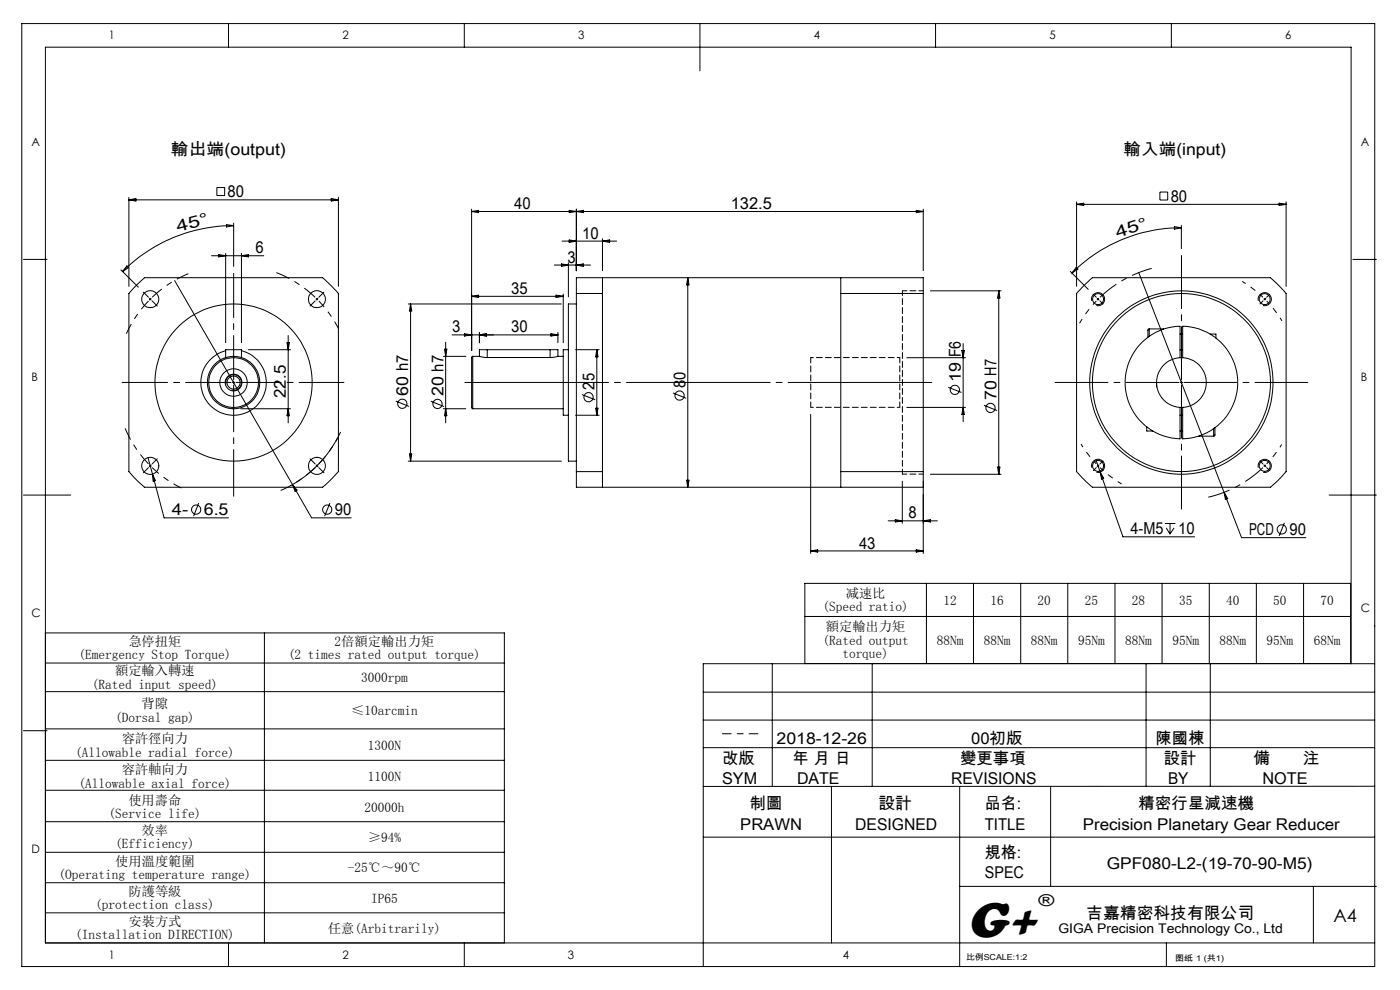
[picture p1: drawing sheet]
<svg xmlns="http://www.w3.org/2000/svg" width="297mm" height="210mm" viewBox="0 0 297 210" stroke-linecap="round" stroke-linejoin="round" font-family="sans-serif">
<g fill="none" stroke="#000" stroke-width=".21">
<path d="M4.6 5h287v200h-287zM48.5 5v5M98.5 5v5M148.5 5v10M198.5 5v5M248.5 5v5M46 39.8h1.7v1.7h-1.7zM5 55h5M25.6 57.2l3.8 3.7M26.9 56.4l.4 .4-1.3 .8zM27.3 41.9v18.8M27.3 42.4h44.5"/>
<path d="M27.3 42.4l1.5-.3v.5zM37 59.5l25.1 43.3M44.9 54.2h11.1M46.4 54l1.5 .2-1.5 .3zM47.9 53.8v18.9M48 47.7l1.6 .2-1.6 .2zM49.6 47.9a33 33 0 0 0-23.6 9.7M49.6 47.3v9.2M51.2 53.8v18.9M51.2 54.2l1.5-.2v.5zM70.3 42.1l1.5 .3-1.5 .2zM71.8 41.9v18.8"/>
<path d="M100 44.9h95.9M100 44.4v30M100 44.9l1.5-.3v.5zM117.6 56.2h7.7M119.1 56l1.5 .2-1.5 .3zM119.2 51.1h11.6M120.6 55.7v7.3M120.8 44.6l1.5 .3-1.5 .2zM120.8 50.9l1.5 .2-1.5 .3zM122.3 44.4v13M122.3 44.9l1.5-.3v.5zM122.3 56.2l1.5-.2v.5z"/>
<path d="M127.8 58.9v3.4M127.8 50.7v6.7M127.8 51.1l1.5-.2v.5zM145.9 58.9v44.5M145.9 58.9l.3 1.5h-.5zM178.4 58.9v3.4M194.4 44.6l1.5 .3-1.5 .2zM195.9 44.4v13M227 57.6l3.9 3.8M228.3 56.7l.4 .4-1.3 .8zM228.4 42.8v17.9M228.4 43.3h44.4"/>
<path d="M228.4 43.3l1.5-.2v.5zM241.6 57.8l18.1 46.6M246.1 40.7h1.6v1.7h-1.6zM249.1 48.1l1.5 .2-1.5 .3zM250.6 48.3a32.8 32.8 0 0 0-23.2 9.6M250.6 47.8v4.9M271.4 43.1l1.4 .2-1.4 .3zM272.8 42.8v17.9M287 55h5M28.5 61l2.2-2.1h37.7l1.3 1.2 2.1 2.2v37.7l-1.2 1.3-2.2 2.1h-37.7l-1.3-1.2-2.1-2.2v-37.7zM31.7 63.3l.2 .2M31.9 63.5l-.2 .2"/>
<path d="M31.9 63.5l.2 .2M32.1 63.3l-.2 .2M47.9 74.4a7 7 0 0 0-4.1 10.7 7 7 0 0 0 11.5 0 7 7 0 0 0-4.1-10.7M47.9 75.8v-1.6h3.3v1.6M52.7 74.2h8.9M60.9 72.7h.5l-.3 1.5zM61.1 71.2v18.5M86.6 64.5h32.5M87.1 64.5v33.3M87.1 64.5l.2 1.5h-.4zM94.1 75.6h4.7M94.3 74.1h.5l-.3 1.5z"/>
<path d="M94.5 72.6v17.1M98.5 70.8l1.5 .2-1.5 .3zM100 62.9l1.5-.3v.5zM100 62.9h19.5M100.3 75.6l-.3 .2v10.7l.3 .2M100.3 75.6v11.1M100.3 75.6h1.4M101.7 70.5v2.2M101.7 71l1.5-.2v.5zM101.7 75.6l1.7 .2M103.4 74.2h-1.7v1.4M103.4 74.2h13.3"/>
<path d="M103.4 75.8h13.3M103.4 74.2v1.6M116.7 74.2h1.7v1.4M116.7 74.2v1.6M116.9 70.8l1.5 .2-1.5 .3zM118 62.6l1.5 .3-1.5 .2zM118.4 70.5v2.2M118.4 71h-22.5M118.4 75.6l-1.7 .2M118.4 75.6h1.1M119.5 62.4v10.3M120.6 74.2h-1.1v13.9h1.1"/>
<path d="M122.1 74.2h5M122.3 62.3v-3.4h73.6v3.4M122.3 64.5h-1.7v33.3h1.7M122.3 62.3v37.7M122.3 62.3h5.5M126.6 74.2v13.9M126.6 74.2l.3 1.5h-.5zM127.8 62.3v37.7M178.4 62.3h17.5M178.4 62.3v37.7M192.4 75.9h12.4M195.9 62.3v37.7"/>
<path d="M197.4 61.7h15M204 74.4h.6l-.3 1.5zM204.3 72.9v16.5M211.9 61.7v38.9M211.9 61.7l.2 1.5h-.5zM229.6 61l2.1-2.1h37.8l1.3 1.2 2 2.2v37.7l-1.1 1.3-2.2 2.1h-37.8l-1.3-1.2-2-2.2v-37.7zM231.6 63.8a1.38 1.38 0 0 1 1.2-1.7 1.38 1.38 0 0 1 1.5 1.5 1.38 1.38 0 0 1-1.7 1.2M232.8 63.3l.4 .4M233.2 63.3l-.4 .4M243.8 69.8l-.3 .1v1.6M243.8 69.8v1.6M243.8 69.8h3"/>
<path d="M246.8 69.8h.1M250.3 75.9a5.3 5.3 0 0 0-4.9 5.2 5.3 5.3 0 0 0 4.9 5.3M250.3 75.9v-6.7a11.9 11.9 0 0 0-11.6 11.9 11.9 11.9 0 0 0 11.6 12v-6.7M250.3 75.9h.6M250.3 74.2h.6M250.3 70.9h.6M250.9 75.9a5.3 5.3 0 0 1 5 5.2 5.3 5.3 0 0 1-5 5.3M250.9 75.9v-6.7a11.9 11.9 0 0 1 11.7 11.9 11.9 11.9 0 0 1-11.7 12v-6.7M256.7 70.9h1.3v.8M266.9 63.8a1.39 1.39 0 0 1 1.3-1.7 1.39 1.39 0 0 1 1.5 1.5 1.39 1.39 0 0 1-1.8 1.2M31.4 97.1l.9 3.5M47.9 81.6a1.67 1.67 0 0 1 1.5-2.1 1.67 1.67 0 0 1 1.8 1.8 1.67 1.67 0 0 1-2.1 1.5"/>
<path d="M49.4 86.7h.2M51 86.7h10.6M61.1 86.7l.3 1.5h-.5zM71.6 93a25.3 25.3 0 0 1-10 10M84 85.1l2.7 1.1M86.6 97.8h32.5M86.9 96.3h.4l-.2 1.5zM91.4 85.1l2.8 1.1M94.1 86.7h4.7M94.5 86.7l.3 1.5h-.5zM100.3 86.7h19.2M122.1 88.1h5"/>
<path d="M123.5 83.7l2.8 1.1M126.4 86.6h.5l-.3 1.5zM142.8 83.4l2.8 1.1M172 87.9v29.5M192.4 86.4h12.4M201.2 82.2l2.8 1M204.3 86.4l.3 1.5h-.6zM208.7 86l2.8 1.1M211.6 99.1h.5l-.2 1.5zM231.6 99.2a1.38 1.38 0 0 1 1.2-1.8 1.38 1.38 0 0 1 1.5 1.5 1.38 1.38 0 0 1-1.7 1.2M232.5 97.5l.9 2.6M243.3 90.6v.8h1.2"/>
<path d="M245.4 81.1v1M250.3 86.4h.6M250.3 88.1h.6M250.3 91.4h.6M254.4 92.5h3.1M257.5 90.9v1.6M257.7 90.7v1.6l-.2 .2M266.9 99.2a1.39 1.39 0 0 1 1.2-1.8 1.39 1.39 0 0 1 1.6 1.5 1.39 1.39 0 0 1-1.8 1.2M5 105h10M32.3 100.6l2.5 9.2h13.7M32.3 100.6l.7 1.3-.5 .2zM42.2 106.7l-1.1 2.8"/>
<path d="M62.1 102.8l4 7h8.4M62.1 102.8l.9 1.2-.4 .2zM70 106.7l-1.1 2.8M122.3 100v3.4h73.6v-3.4M122.3 100h5.5M127.8 100v3.4M145.7 101.9h.5l-.3 1.5zM172 116.9h23.9M172 116.9l1.5-.3v.5zM178.4 100v3.4M178.4 100h17.5M188.4 110.5h10.5"/>
<path d="M189.9 110.2l1.5 .3-1.5 .2zM191.4 102.1v8.9M194.4 116.6l1.5 .3-1.5 .2zM195.9 102.1v15.3M195.9 110.5l1.5-.3v.5zM197.4 100.6h15M233.4 100.1l4.8 13.8h15.2M233.4 100.1l.7 1.4-.4 .1zM247.1 111h2.2M247.4 112l.8 1.3M248.2 111v2.3M249.1 112l-.9 1.3"/>
<path d="M259.7 104.4l3.7 9.6h13.6M259.7 104.4l.8 1.4-.5 .1zM272.5 110.9l-1.1 2.8M282 105h10M9.6 134.3h97.4v65.7M56.1 134.3v65.7M170.7 123.7h115.8v17h-115.8zM170.7 130.8h115.8M196.5 123.7v17M206.5 123.7v17M216.5 123.7v17M226.5 123.7v17"/>
<path d="M236.5 123.7v17M246.5 123.7v17M256.5 123.7v17M266.5 123.7v17M276.5 123.7v17M5 155h5M9.6 140.6h97.4M9.6 146.7h97.4M9.6 154.6h97.4M149.2 152.7h142.4M149.2 146.8h142.4M149.2 158.6h142.4"/>
<path d="M163.8 140.8v26M185 140.8v26M243.1 140.8v26M256.8 140.8v26M286.6 140.8v-130.8h-277v190h282M291.6 140.8h-142.4v64.2M9.6 161.3h97.4M9.6 167.6h97.4M9.6 174.3h97.4M149.2 177.6h142.4M176.4 166.8v33.2M203.6 166.8v38.2"/>
<path d="M222.9 166.8v21.2M291.6 166.8h-142.4M9.6 180.8h97.4M9.6 187.2h97.4M9.6 193.6h97.4M203.6 188h88.4M278.6 188v12M48.5 200v5M98.5 200v5M247.4 200v5"/>
<circle cx="31.9" cy="63.5" r="1.8"/>
<circle cx="67.2" cy="63.5" r="1.8"/>
<circle cx="232.9" cy="63.5" r="1.16"/>
<circle cx="268.3" cy="63.5" r="1.16"/>
<circle cx="31.9" cy="98.8" r="1.81"/>
<circle cx="49.5" cy="81.1" r="2.91"/>
<circle cx="49.5" cy="81.2" r="5.3"/>
<circle cx="49.5" cy="81.1" r="1.39"/>
<circle cx="49.6" cy="81.1" r="1.77"/>
<circle cx="49.6" cy="81.1" r="16.7"/>
<circle cx="49.6" cy="81.2" r="5.6"/>
<circle cx="67.2" cy="98.8" r="1.81"/>
<circle cx="85.4" cy="85.6" r=".98"/>
<circle cx="92.8" cy="85.7" r=".98"/>
<circle cx="124.9" cy="84.3" r=".98"/>
<circle cx="144.2" cy="83.9" r=".98"/>
<circle cx="202.6" cy="82.7" r=".98"/>
<circle cx="210.1" cy="86.5" r=".98"/>
<circle cx="232.9" cy="98.8" r="1.17"/>
<circle cx="250.6" cy="81.2" r="18.9"/>
<circle cx="250.6" cy="81.1" r="19.5"/>
<circle cx="268.3" cy="98.8" r="1.17"/>
<circle cx="41.6" cy="108.1" r=".98"/>
<circle cx="69.4" cy="108.1" r=".97"/>
<circle cx="271.9" cy="112.3" r=".98"/>
</g>
<path d="M232.6 63.8a25 25 0 0 0-3.6 4.8" fill="none" stroke="#000" stroke-width=".21" stroke-dasharray="30.5 1.3 1.3 1.3" stroke-dashoffset="29.4" stroke-linecap="butt"/>
<path d="M233.4 63.1a25 25 0 0 1 10.9-6.2" fill="none" stroke="#000" stroke-width=".21" stroke-dasharray="30.5 1.3 1.3 1.3" stroke-dashoffset="26" stroke-linecap="butt"/>
<path d="M67.2 63.4l-.2-.1M67.2 63.4l.2 .2M268.3 63.4l-.2-.1M268.3 63.4l.2 .2M31.9 98.8l.2 .2M31.9 98.8l-.2-.2M67.2 98.8l.2-.2M67.2 98.8l-.2 .2M233 98.8l.2 .2M233 98.8l-.2-.2M268.3 98.8l.2-.2M268.3 98.8l-.2 .2" fill="none" stroke="#000" stroke-width=".21" stroke-dasharray="30.5 1.3 1.3 1.3" stroke-linecap="butt"/>
<path d="M267.9 63.1l-2.1-1.8-2.3-1.6" fill="none" stroke="#000" stroke-width=".21" stroke-dasharray="30.5 1.3 1.3 1.3" stroke-dashoffset="29.6" stroke-linecap="butt"/>
<path d="M268.7 63.8l1.7 2.1 1.6 2.2M232.6 98.4l-1.8-2-1.5-2.2" fill="none" stroke="#000" stroke-width=".21" stroke-dasharray="30.5 1.3 1.3 1.3" stroke-dashoffset="29.7" stroke-linecap="butt"/>
<path d="M268.7 98.4l1.7-2 1.5-2.1" fill="none" stroke="#000" stroke-width=".21" stroke-dasharray="30.5 1.3 1.3 1.3" stroke-dashoffset="29.8" stroke-linecap="butt"/>
<path d="M267.9 99.2a25 25 0 0 1-11.6 6.3" fill="none" stroke="#000" stroke-width=".21" stroke-dasharray="30.5 1.3 1.3 1.3" stroke-dashoffset="25.7" stroke-linecap="butt"/>
<path d="M233.4 99.2a25 25 0 0 0 4.5 3.5" fill="none" stroke="#000" stroke-width=".21" stroke-dasharray="30.5 1.3 1.3 1.3" stroke-dashoffset="29.5" stroke-linecap="butt"/>
<path d="M31.5 63.8a25 25 0 0 0-4.7 7" fill="none" stroke="#000" stroke-width=".21" stroke-dasharray="30.5 1.3 1.3 1.3" stroke-dashoffset="28.2" stroke-linecap="butt"/>
<path d="M32.3 63.1a25 25 0 0 1 7.6-5.1" fill="none" stroke="#000" stroke-width=".21" stroke-dasharray="30.5 1.3 1.3 1.3" stroke-dashoffset="27.8" stroke-linecap="butt"/>
<path d="M32.3 99.2a25 25 0 0 0 6.2 4.3" fill="none" stroke="#000" stroke-width=".21" stroke-dasharray="30.5 1.3 1.3 1.3" stroke-dashoffset="28.6" stroke-linecap="butt"/>
<path d="M31.5 98.4a25 25 0 0 1-5-7.5" fill="none" stroke="#000" stroke-width=".21" stroke-dasharray="30.5 1.3 1.3 1.3" stroke-dashoffset="27.9" stroke-linecap="butt"/>
<path d="M67.6 98.4a25 25 0 0 0 4.7-6.8" fill="none" stroke="#000" stroke-width=".21" stroke-dasharray="30.5 1.3 1.3 1.3" stroke-dashoffset="28.3" stroke-linecap="butt"/>
<path d="M66.9 99.2a25 25 0 0 1-7.4 4.8" fill="none" stroke="#000" stroke-width=".21" stroke-dasharray="30.5 1.3 1.3 1.3" stroke-dashoffset="28" stroke-linecap="butt"/>
<path d="M66.9 63.1a25 25 0 0 0-8.3-5.3" fill="none" stroke="#000" stroke-width=".21" stroke-dasharray="30.5 1.3 1.3 1.3" stroke-dashoffset="27.5" stroke-linecap="butt"/>
<path d="M67.6 63.8a25 25 0 0 1 4.2 5.9" fill="none" stroke="#000" stroke-width=".21" stroke-dasharray="30.5 1.3 1.3 1.3" stroke-dashoffset="28.8" stroke-linecap="butt"/>
<path d="M97.6 81.1h101" fill="none" stroke="#000" stroke-width=".21" stroke-dasharray="30.5 1.3 1.3 1.3" stroke-dashoffset="-1"/>
<path d="M153.3 155.6h7.5" fill="none" stroke="#000" stroke-width=".21" stroke-dasharray="30.5 1.3 1.3 1.3" stroke-dashoffset="28.6"/>
<path d="M195.9 61.7h-4.5M191.4 100.6h4.5" fill="none" stroke="#000" stroke-width=".21" stroke-dasharray="1.3 .6" stroke-dashoffset=".3"/>
<path d="M191.4 100.6v-38.9" fill="none" stroke="#000" stroke-width=".21" stroke-dasharray="1.3 .6" stroke-dashoffset=".2"/>
<path d="M172 86.4v-10.6M190.9 86.4v-10.6" fill="none" stroke="#000" stroke-width=".21" stroke-dasharray="1.3 .6" stroke-dashoffset=".1"/>
<path d="M190.9 75.8h-18.9M172 86.4h18.9" fill="none" stroke="#000" stroke-width=".21" stroke-dasharray="1.3 .6" stroke-dashoffset=".7"/>
<g fill="none" stroke="#000" stroke-width=".21" stroke-dasharray="30.5 1.3 1.3 1.3">
<path d="M31.5 63.1l-1.1-1.1M32.3 63.8l1.1 1.1M66.9 63.8l-1.1 1.1M67.2 63.4l.2-.1M67.2 63.4l-.1 .2M67.6 63.1l1.1-1.1M232.6 63.1l-.7-.7M233.4 63.8l.6 .7M267.9 63.8l-.6 .7M268.3 63.4l.2-.1M268.3 63.4l-.2 .2M268.7 63.1l.6-.7"/>
<path d="M31.5 99.2l-1.1 1.1M31.9 98.8l-.2 .2M31.9 98.8l.2-.2M32.3 98.4l1.1-1.1M49.6 81.1v-.3M49.6 81.1h-.3M49.6 81.1v.3M49.6 81.1h.2M66.9 98.4l-1.1-1.1M67.2 98.8l.2 .2M67.2 98.8l-.1-.2M67.6 99.2l1.1 1.1"/>
<path d="M232.6 99.2l-.7 .6M233 98.8l-.2 .2M233 98.8l.2-.2M233.4 98.4l.6-.6M250.6 81.1v-.3M250.6 81.1h-.2M250.6 81.1v.3M250.6 81.1h.3M267.9 98.4l-.6-.6M268.3 98.8l.2 .2M268.3 98.8l-.2-.2M268.7 99.2l.6 .6"/>
</g>
<path d="M250.1 81.1h-26.3M250.6 80.6v-26.4M250.6 81.7v26.3" fill="none" stroke="#000" stroke-width=".21" stroke-dasharray="30.5 1.3 1.3 1.3" stroke-dashoffset="19.2"/>
<path d="M251.2 81.1h26.2" fill="none" stroke="#000" stroke-width=".21" stroke-dasharray="30.5 1.3 1.3 1.3" stroke-dashoffset="19.3"/>
<path d="M49.6 80.6v-22.6" fill="none" stroke="#000" stroke-width=".21" stroke-dasharray="30.5 1.3 1.3 1.3" stroke-dashoffset="21.1"/>
<path d="M49 81.1h-23.1" fill="none" stroke="#000" stroke-width=".21" stroke-dasharray="30.5 1.3 1.3 1.3" stroke-dashoffset="20.8"/>
<path d="M49.6 81.7v23.6" fill="none" stroke="#000" stroke-width=".21" stroke-dasharray="30.5 1.3 1.3 1.3" stroke-dashoffset="20.6"/>
<path d="M50.1 81.1h22.9" fill="none" stroke="#000" stroke-width=".21" stroke-dasharray="30.5 1.3 1.3 1.3" stroke-dashoffset="21"/>
<text font-size="11" x="205.1" y="198.7">G+</text>
<text font-size="3.9" x="282.9" y="195.5">A4</text>
<g font-size="3.5">
<text x="36.3" y="32.8">輸出端(output)</text>
<text x="238.4" y="32.8">輸入端(input)</text>
<text x="48.3" y="41.9">80</text>
<text x="109.1" y="44.4">40</text>
<text x="155" y="44.4">132.5</text>
<text x="248.4" y="42.8">80</text>
<text x="37.7" y="49.3" transform="rotate(-15 37.7 49.3)">4 5 °</text>
<text x="54.2" y="53.7">6</text>
<text x="123.5" y="50.7">10</text>
<text x="237.1" y="50.5" transform="rotate(-18 237.1 50.5)">4 5 °</text>
<text x="120.4" y="55.7">3</text>
<text x="108.4" y="62.3">35</text>
<text x="95.9" y="70.5">3</text>
<text x="108.4" y="70.5">30</text>
<text x="203.8" y="75.8" transform="rotate(-90 203.8 75.8)">F6</text>
<text x="126.1" y="82.6" transform="rotate(-90 126.1 82.6)">25</text>
<text x="145.4" y="82.3" transform="rotate(-90 145.4 82.3)">80</text>
<text x="203.8" y="81.1" transform="rotate(-90 203.8 81.1)">19</text>
<text x="60.7" y="84.4" transform="rotate(-90 60.7 84.4)">22.5</text>
<text x="86.6" y="84" transform="rotate(-90 86.6 84)">60 h7</text>
<text x="94.1" y="84" transform="rotate(-90 94.1 84)">20 h7</text>
<text x="211.4" y="84.9" transform="rotate(-90 211.4 84.9)">70 H7</text>
<text x="36.4" y="109.3">4-</text>
<text x="43.2" y="109.3">6.5</text>
<text x="71" y="109.3">90</text>
<text x="192.7" y="110">8</text>
<text x="239.8" y="113.3">4-M5</text>
<text x="250" y="113.3">10</text>
<text x="265" y="113.5">PCD</text>
<text x="273.6" y="113.5">90</text>
<text x="182.2" y="116.4">43</text>
<text x="220.3" y="192.2">®</text>
<text x="230.5" y="194.8">吉嘉精密科技有限公司</text>
</g>
<g font-size="3.4">
<text x="164.8" y="157.8">2018-12-26</text>
<text x="206" y="157.8">00初版</text>
<text x="245.2" y="157.8">陳國棟</text>
<text x="153.2" y="162">改版</text>
<text x="153.2" y="166.3">SYM</text>
<text x="168.1" y="162">年 月 日</text>
<text x="169.1" y="166.3">DATE</text>
<text x="201.8" y="166.3">REVISIONS</text>
<text x="203.7" y="162">變更事項</text>
<text x="246.9" y="162">設計</text>
<text x="247.8" y="166.3">BY</text>
<text x="265.9" y="162">備</text>
<text x="267.8" y="166.3">NOTE</text>
<text x="276.4" y="162">注</text>
<text x="159" y="171.7">制圖</text>
<text x="186.3" y="171.7">設計</text>
<text x="208.9" y="171.7">品名:</text>
<text x="241.4" y="171.7">精密行星減速機</text>
<text x="157" y="176">PRAWN</text>
<text x="181.4" y="176">DESIGNED</text>
<text x="208.9" y="176">TITLE</text>
<text x="229.7" y="176">Precision Planetary Gear Reducer</text>
<text x="208.9" y="182">規格:</text>
<text x="234.8" y="184.3">GPF080-L2-(19-70-90-M5)</text>
<text x="208.9" y="186.3">SPEC</text>
</g>
<g font-size="2.8">
<text x="174.5" y="129.7">(Speed ratio)</text>
<text x="179.4" y="126.8">减速比</text>
<text x="200.1" y="128.2">12</text>
<text x="210.1" y="128.2">16</text>
<text x="220.1" y="128.2">20</text>
<text x="230.1" y="128.2">25</text>
<text x="240.1" y="128.2">28</text>
<text x="250.1" y="128.2">35</text>
<text x="260.1" y="128.2">40</text>
<text x="270.1" y="128.2">50</text>
<text x="280.1" y="128.2">70</text>
<text x="27.2" y="137">急停扭矩</text>
<text x="71" y="137">2倍額定輸出力矩</text>
<text x="174.5" y="136.7">(Rated output</text>
<text x="175.2" y="133.9">額定輸出力矩</text>
<text x="198.7" y="136.7">88Nm</text>
<text x="208.7" y="136.7">88Nm</text>
<text x="218.7" y="136.7">88Nm</text>
<text x="228.7" y="136.7">95Nm</text>
<text x="238.7" y="136.7">88Nm</text>
<text x="248.7" y="136.7">95Nm</text>
<text x="258.7" y="136.7">88Nm</text>
<text x="268.7" y="136.7">95Nm</text>
<text x="278.7" y="136.7">68Nm</text>
<text x="16.6" y="139.8">(Emergency Stop Torque)</text>
<text x="24.4" y="143.3">額定輸入轉速</text>
<text x="61.1" y="139.8">(2 times rated output torque)</text>
<text x="178.7" y="139.6">torque)</text>
<text x="19.5" y="146.1">(Rated input speed)</text>
<text x="76.6" y="144.7">3000rpm</text>
<text x="24.4" y="153.1">(Dorsal gap)</text>
<text x="30.1" y="150.2">背隙</text>
<text x="74.5" y="151.7">≤10arcmin</text>
<text x="15.9" y="160.5">(Allowable radial force)</text>
<text x="25.8" y="157.7">容許徑向力</text>
<text x="78" y="159.1">1300N</text>
<text x="16.6" y="167.1">(Allowable axial force)</text>
<text x="25.8" y="164.2">容許軸向力</text>
<text x="78" y="165.6">1100N</text>
<text x="23" y="173.6">(Service life)</text>
<text x="27.2" y="170.7">使用壽命</text>
<text x="77.3" y="172.2">20000h</text>
<text x="24.4" y="180">(Efficiency)</text>
<text x="30.1" y="177.1">效率</text>
<text x="78" y="178.5">≥94%</text>
<text x="24.4" y="183.6">使用溫度範圍</text>
<text x="73.8" y="185">-25℃～90℃</text>
<text x="12.4" y="186.4">(Operating temperature range)</text>
<text x="27.2" y="190">防護等級</text>
<text x="78.7" y="191.4">IP65</text>
<text x="20.2" y="192.9">(protection class)</text>
<text x="27.2" y="196.4">安裝方式</text>
<text x="69.6" y="197.8">任意(Arbitrarily)</text>
<text x="224.5" y="197.8">GIGA Precision Technology Co., Ltd</text>
<text x="16" y="199.2">(Installation DIRECTION)</text>
</g>
<g font-size="2.5">
<text x="23.1" y="8.4">1</text>
<text x="72.7" y="8.4">2</text>
<text x="122.7" y="8.4">3</text>
<text x="172.7" y="8.4">4</text>
<text x="222.7" y="8.4">5</text>
<text x="272.7" y="8.4">6</text>
<text x="6.7" y="30.9">A</text>
<text x="288.7" y="30.9">A</text>
<text x="6.7" y="80.9">B</text>
<text x="288.7" y="80.9">B</text>
<text x="6.7" y="130.9">C</text>
<text x="288.7" y="129.9">C</text>
<text x="6.7" y="180.9">D</text>
<text x="23.1" y="203.4">1</text>
<text x="72.7" y="203.4">2</text>
<text x="120.5" y="203.4">3</text>
<text x="178.8" y="203.4">4</text>
</g>
<g font-size="1.7">
<text x="204.9" y="203.7">比例SCALE:1:2</text>
<text x="249.3" y="203.8">图纸 1 (共1)</text>
</g>
</svg>
